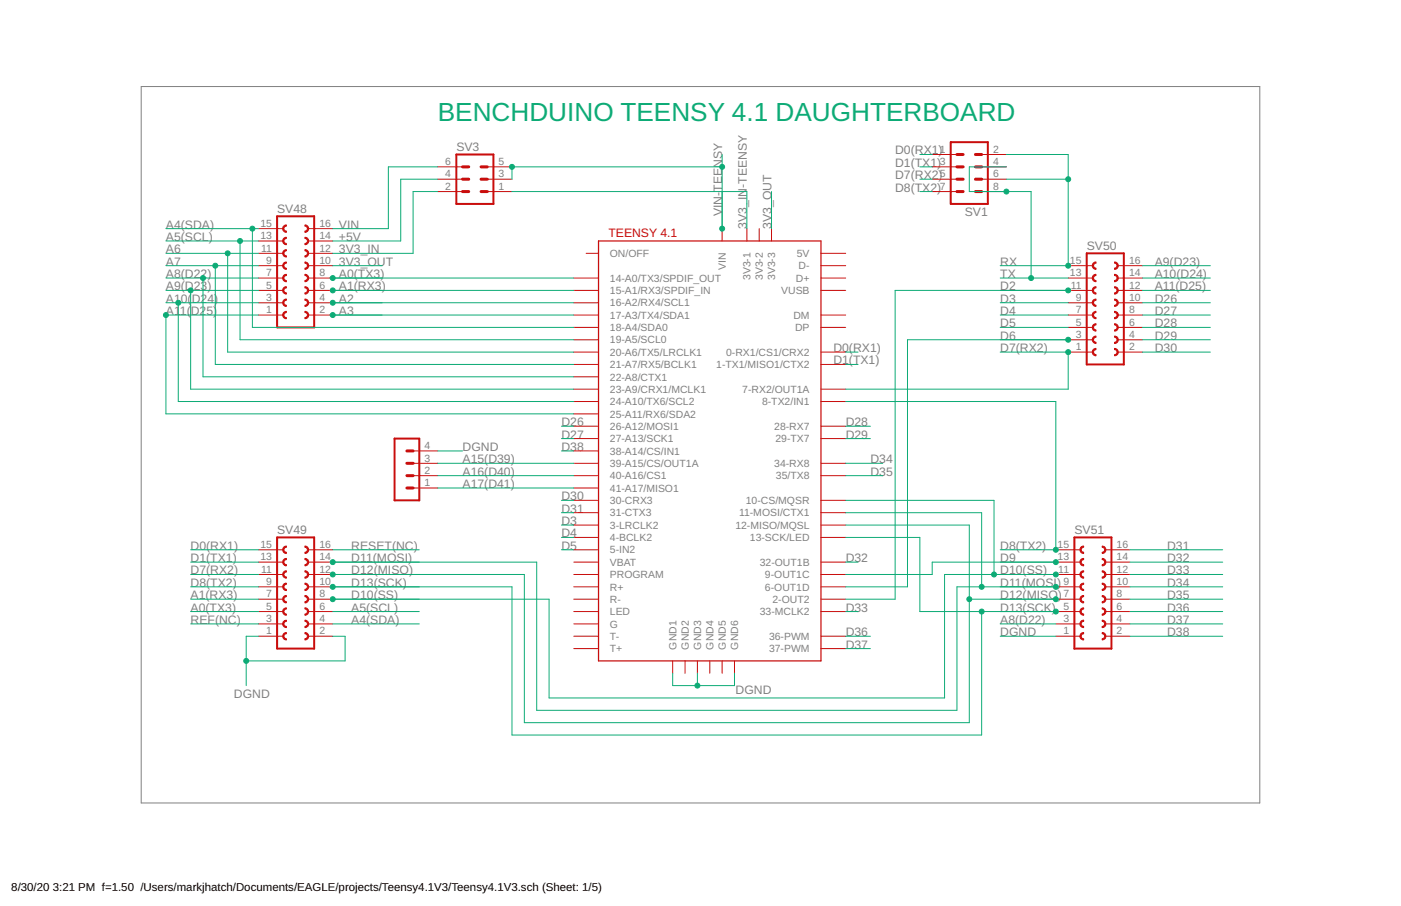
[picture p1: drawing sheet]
<svg xmlns="http://www.w3.org/2000/svg" width="432mm" height="279mm" viewBox="0 0 432 279" stroke-linecap="round" stroke-linejoin="round" font-family="sans-serif">
<path d="M43.5 26.7h344.8v220.9h-344.8z" fill="none" stroke="#808080" stroke-width=".31"/>
<path d="M140.7 47.6h11.4v15.3h-11.4zM293 43.8h11.5v19.1h-11.5zM85.4 66.7h11.4v34.3h-11.4zM334.9 78.1h11.5v34.3h-11.5zM121.6 135.3h7.6v19h-7.6zM85.4 165.7h11.4v34.3h-11.4zM331.1 165.7h11.5v34.3h-11.5z" fill="none" stroke="#c90d0c" stroke-width=".61"/>
<g fill="#c90d0c" stroke="#c90d0c" stroke-width=".31">
<path d="M87.4 88.8l.9-.4v.4a.76 .76 0 0 0-.8 .8 .76 .76 0 0 0 .8 .7v.4a1.15 1.15 0 0 1-1.1-.7 1.15 1.15 0 0 1 .2-1.2z" fill-rule="evenodd"/>
<path d="M87.4 92.6l.9-.4v.4a.76 .76 0 0 0-.8 .8 .76 .76 0 0 0 .8 .7v.4a1.13 1.13 0 0 1-1.1-.7 1.13 1.13 0 0 1 .2-1.2z" fill-rule="evenodd"/>
<path d="M87.4 96.4l.7-.4 .2 .4a.76 .76 0 0 0-.8 .8 .76 .76 0 0 0 .8 .7v.4a1.13 1.13 0 0 1-1.1-.7 1.13 1.13 0 0 1 .2-1.2z" fill-rule="evenodd"/>
<path d="M94 88.4a1.14 1.14 0 0 1 1.1 1.2 1.14 1.14 0 0 1-1.1 1.1v-.4a.76 .76 0 0 0 .7-.7 .76 .76 0 0 0-.7-.8z" fill-rule="evenodd"/>
<path d="M94 92.2a1.13 1.13 0 0 1 1.1 1.2 1.13 1.13 0 0 1-1.1 1.1v-.4a.76 .76 0 0 0 .7-.7 .76 .76 0 0 0-.7-.8z" fill-rule="evenodd"/>
<path d="M94 96a1.14 1.14 0 0 1 1.1 1.2 1.14 1.14 0 0 1-1.1 1.1v-.4a.76 .76 0 0 0 .7-.7 .76 .76 0 0 0-.7-.8z" fill-rule="evenodd"/>
<path d="M87.4 81.2l.7-.4 .2 .4a.76 .76 0 0 0-.8 .7 .76 .76 0 0 0 .8 .8v.4a1.14 1.14 0 0 1-1.1-.7 1.14 1.14 0 0 1 .2-1.2z" fill-rule="evenodd"/>
<path d="M87.4 85l.7-.4 .2 .4a.76 .76 0 0 0-.8 .7 .76 .76 0 0 0 .8 .8v.4a1.14 1.14 0 0 1-1.1-.7 1.14 1.14 0 0 1 .2-1.2z" fill-rule="evenodd"/>
<path d="M94 80.8a1.14 1.14 0 0 1 1.1 1.1 1.14 1.14 0 0 1-1.1 1.2v-.4a.76 .76 0 0 0 .7-.8 .76 .76 0 0 0-.7-.7z" fill-rule="evenodd"/>
<path d="M94 84.6a1.14 1.14 0 0 1 1.1 1.1 1.14 1.14 0 0 1-1.1 1.2v-.4a.76 .76 0 0 0 .7-.8 .76 .76 0 0 0-.7-.7z" fill-rule="evenodd"/>
<path d="M87.4 69.7l.7-.3 .2 .3a.76 .76 0 0 0-.8 .8 .76 .76 0 0 0 .8 .8v.3a1.14 1.14 0 0 1-1.1-.6 1.14 1.14 0 0 1 .2-1.3z" fill-rule="evenodd"/>
<path d="M87.4 73.6l.7-.4 .2 .4a.76 .76 0 0 0-.8 .7 .76 .76 0 0 0 .8 .8v.4a1.14 1.14 0 0 1-1.1-.7 1.14 1.14 0 0 1 .2-1.2z" fill-rule="evenodd"/>
<path d="M87.4 77.4l.7-.4 .2 .4a.76 .76 0 0 0-.8 .7 .76 .76 0 0 0 .8 .8v.4a1.14 1.14 0 0 1-1.1-.7 1.14 1.14 0 0 1 .2-1.2z" fill-rule="evenodd"/>
<path d="M94 69.4a1.14 1.14 0 0 1 1.1 1.1 1.14 1.14 0 0 1-1.1 1.1v-.3a.76 .76 0 0 0 .7-.8 .76 .76 0 0 0-.7-.8z" fill-rule="evenodd"/>
<path d="M94 73.2a1.14 1.14 0 0 1 1.1 1.1 1.14 1.14 0 0 1-1.1 1.2v-.4a.76 .76 0 0 0 .7-.8 .76 .76 0 0 0-.7-.7z" fill-rule="evenodd"/>
<path d="M94 77a1.14 1.14 0 0 1 1.1 1.1 1.14 1.14 0 0 1-1.1 1.2v-.4a.76 .76 0 0 0 .7-.8 .76 .76 0 0 0-.7-.7z" fill-rule="evenodd"/>
<path d="M87.4 187.8l.7-.3 .2 .3a.76 .76 0 0 0-.8 .8 .76 .76 0 0 0 .8 .8v.3a1.14 1.14 0 0 1-1.1-.6 1.14 1.14 0 0 1 .2-1.3z" fill-rule="evenodd"/>
<path d="M87.4 191.6l.7-.3 .2 .3a.76 .76 0 0 0-.8 .8 .76 .76 0 0 0 .8 .8v.3a1.14 1.14 0 0 1-1.1-.6 1.14 1.14 0 0 1 .2-1.3z" fill-rule="evenodd"/>
<path d="M87.4 195.4l.9-.3v.4a.76 .76 0 0 0-.8 .7 .76 .76 0 0 0 .8 .8v.4a1.15 1.15 0 0 1-1.1-.7 1.15 1.15 0 0 1 .2-1.3z" fill-rule="evenodd"/>
<path d="M94 187.5a1.14 1.14 0 0 1 1.1 1.1 1.14 1.14 0 0 1-1.1 1.1v-.3a.76 .76 0 0 0 .7-.8 .76 .76 0 0 0-.7-.8z" fill-rule="evenodd"/>
<path d="M94 191.3a1.14 1.14 0 0 1 1.1 1.1 1.14 1.14 0 0 1-1.1 1.1v-.3a.76 .76 0 0 0 .7-.8 .76 .76 0 0 0-.7-.8z" fill-rule="evenodd"/>
<path d="M94 195.1a1.14 1.14 0 0 1 1.1 1.1 1.14 1.14 0 0 1-1.1 1.2v-.4a.76 .76 0 0 0 .7-.8 .76 .76 0 0 0-.7-.7z" fill-rule="evenodd"/>
<path d="M87.4 180.2l.7-.4 .2 .4a.76 .76 0 0 0-.8 .8 .76 .76 0 0 0 .8 .7v.4a1.14 1.14 0 0 1-1.1-.7 1.14 1.14 0 0 1 .2-1.2z" fill-rule="evenodd"/>
<path d="M87.4 184l.7-.4 .2 .4a.76 .76 0 0 0-.8 .8 .76 .76 0 0 0 .8 .7v.4a1.14 1.14 0 0 1-1.1-.6 1.14 1.14 0 0 1 .2-1.3z" fill-rule="evenodd"/>
<path d="M94 179.8a1.14 1.14 0 0 1 1.1 1.2 1.14 1.14 0 0 1-1.1 1.1v-.4a.76 .76 0 0 0 .7-.7 .76 .76 0 0 0-.7-.8z" fill-rule="evenodd"/>
<path d="M94 183.6a1.14 1.14 0 0 1 1.1 1.2 1.14 1.14 0 0 1-1.1 1.1v-.4a.76 .76 0 0 0 .7-.7 .76 .76 0 0 0-.7-.8z" fill-rule="evenodd"/>
<path d="M87.4 168.8l.7-.4 .2 .4a.76 .76 0 0 0-.8 .7 .76 .76 0 0 0 .8 .8v.4a1.14 1.14 0 0 1-1.1-.7 1.14 1.14 0 0 1 .2-1.2z" fill-rule="evenodd"/>
<path d="M87.4 172.6l.7-.4 .2 .4a.76 .76 0 0 0-.8 .8 .76 .76 0 0 0 .8 .7v.4a1.14 1.14 0 0 1-1.1-.7 1.14 1.14 0 0 1 .2-1.2z" fill-rule="evenodd"/>
<path d="M87.4 176.4l.7-.4 .2 .4a.76 .76 0 0 0-.8 .8 .76 .76 0 0 0 .8 .7v.4a1.14 1.14 0 0 1-1.1-.7 1.14 1.14 0 0 1 .2-1.2z" fill-rule="evenodd"/>
<path d="M94 168.4a1.14 1.14 0 0 1 1.1 1.1 1.14 1.14 0 0 1-1.1 1.2v-.4a.76 .76 0 0 0 .7-.8 .76 .76 0 0 0-.7-.7z" fill-rule="evenodd"/>
<path d="M94 172.2a1.14 1.14 0 0 1 1.1 1.2 1.14 1.14 0 0 1-1.1 1.1v-.4a.76 .76 0 0 0 .7-.7 .76 .76 0 0 0-.7-.8z" fill-rule="evenodd"/>
<path d="M94 176a1.14 1.14 0 0 1 1.1 1.2 1.14 1.14 0 0 1-1.1 1.1v-.4a.76 .76 0 0 0 .7-.7 .76 .76 0 0 0-.7-.8z" fill-rule="evenodd"/>
<path d="M336.9 100.2l.8-.4 .1 .4a.76 .76 0 0 0-.8 .8 .76 .76 0 0 0 .8 .7v.4a1.14 1.14 0 0 1-1.1-.7 1.14 1.14 0 0 1 .2-1.2z" fill-rule="evenodd"/>
<path d="M336.9 104l.8-.4 .1 .4a.76 .76 0 0 0-.8 .8 .76 .76 0 0 0 .8 .7v.4a1.14 1.14 0 0 1-1.1-.7 1.14 1.14 0 0 1 .2-1.2z" fill-rule="evenodd"/>
<path d="M336.9 107.8l.8-.4 .1 .4a.76 .76 0 0 0-.8 .8 .76 .76 0 0 0 .8 .7v.4a1.14 1.14 0 0 1-1.1-.6 1.14 1.14 0 0 1 .2-1.3z" fill-rule="evenodd"/>
<path d="M343.5 99.8a1.14 1.14 0 0 1 1.2 1.2 1.14 1.14 0 0 1-1.2 1.1v-.4a.76 .76 0 0 0 .8-.7 .76 .76 0 0 0-.8-.8z" fill-rule="evenodd"/>
<path d="M343.5 103.6a1.14 1.14 0 0 1 1.2 1.2 1.14 1.14 0 0 1-1.2 1.1v-.4a.76 .76 0 0 0 .8-.7 .76 .76 0 0 0-.8-.8z" fill-rule="evenodd"/>
<path d="M343.5 107.4a1.14 1.14 0 0 1 1.2 1.2 1.14 1.14 0 0 1-1.2 1.1v-.4a.76 .76 0 0 0 .8-.7 .76 .76 0 0 0-.8-.8z" fill-rule="evenodd"/>
<path d="M336.9 92.6l.9-.4v.4a.76 .76 0 0 0-.8 .8 .76 .76 0 0 0 .8 .7v.4a1.14 1.14 0 0 1-1.1-.7 1.14 1.14 0 0 1 .2-1.2z" fill-rule="evenodd"/>
<path d="M336.9 96.4l.8-.4 .1 .4a.76 .76 0 0 0-.8 .8 .76 .76 0 0 0 .8 .7v.4a1.14 1.14 0 0 1-1.1-.7 1.14 1.14 0 0 1 .2-1.2z" fill-rule="evenodd"/>
<path d="M343.5 92.2a1.13 1.13 0 0 1 1.2 1.2 1.13 1.13 0 0 1-1.2 1.1v-.4a.76 .76 0 0 0 .8-.7 .76 .76 0 0 0-.8-.8z" fill-rule="evenodd"/>
<path d="M343.5 96a1.14 1.14 0 0 1 1.2 1.2 1.14 1.14 0 0 1-1.2 1.1v-.4a.76 .76 0 0 0 .8-.7 .76 .76 0 0 0-.8-.8z" fill-rule="evenodd"/>
<path d="M336.9 81.2l.8-.4 .1 .4a.76 .76 0 0 0-.8 .7 .76 .76 0 0 0 .8 .8v.4a1.15 1.15 0 0 1-1-.7 1.15 1.15 0 0 1 .1-1.2z" fill-rule="evenodd"/>
<path d="M336.9 85l.8-.4 .1 .4a.76 .76 0 0 0-.8 .7 .76 .76 0 0 0 .8 .8v.4a1.15 1.15 0 0 1-1-.7 1.15 1.15 0 0 1 .1-1.2z" fill-rule="evenodd"/>
<path d="M336.9 88.8l.9-.4v.4a.76 .76 0 0 0-.8 .8 .76 .76 0 0 0 .8 .7v.4a1.16 1.16 0 0 1-1.1-.7 1.16 1.16 0 0 1 .2-1.2z" fill-rule="evenodd"/>
<path d="M343.5 80.8a1.14 1.14 0 0 1 1.2 1.1 1.14 1.14 0 0 1-1.2 1.2v-.4a.76 .76 0 0 0 .8-.8 .76 .76 0 0 0-.8-.7z" fill-rule="evenodd"/>
<path d="M343.5 84.6a1.14 1.14 0 0 1 1.2 1.1 1.14 1.14 0 0 1-1.2 1.2v-.4a.76 .76 0 0 0 .8-.8 .76 .76 0 0 0-.8-.7z" fill-rule="evenodd"/>
<path d="M343.5 88.4a1.14 1.14 0 0 1 1.2 1.2 1.14 1.14 0 0 1-1.2 1.1v-.4a.76 .76 0 0 0 .8-.7 .76 .76 0 0 0-.8-.8z" fill-rule="evenodd"/>
<path d="M333.1 187.8l.7-.3 .2 .3a.76 .76 0 0 0-.8 .8 .76 .76 0 0 0 .8 .8v.3a1.15 1.15 0 0 1-1.1-.6 1.15 1.15 0 0 1 .2-1.3z" fill-rule="evenodd"/>
<path d="M333.1 191.6l.7-.3 .2 .3a.76 .76 0 0 0-.8 .8 .76 .76 0 0 0 .8 .8v.3a1.15 1.15 0 0 1-1.1-.6 1.15 1.15 0 0 1 .2-1.3z" fill-rule="evenodd"/>
<path d="M333.1 195.4l.9-.3v.4a.76 .76 0 0 0-.8 .7 .76 .76 0 0 0 .8 .8v.4a1.16 1.16 0 0 1-1.1-.7 1.16 1.16 0 0 1 .2-1.3z" fill-rule="evenodd"/>
<path d="M339.7 187.5a1.14 1.14 0 0 1 1.1 1.1 1.14 1.14 0 0 1-1.1 1.1v-.3a.76 .76 0 0 0 .8-.8 .76 .76 0 0 0-.8-.8z" fill-rule="evenodd"/>
<path d="M339.7 191.3a1.14 1.14 0 0 1 1.1 1.1 1.14 1.14 0 0 1-1.1 1.1v-.3a.76 .76 0 0 0 .8-.8 .76 .76 0 0 0-.8-.8z" fill-rule="evenodd"/>
<path d="M339.7 195.1a1.14 1.14 0 0 1 1.1 1.1 1.14 1.14 0 0 1-1.1 1.2v-.4a.76 .76 0 0 0 .8-.8 .76 .76 0 0 0-.8-.7z" fill-rule="evenodd"/>
<path d="M333.1 180.2l.7-.4 .2 .4a.76 .76 0 0 0-.8 .8 .76 .76 0 0 0 .8 .7v.4a1.15 1.15 0 0 1-1.1-.7 1.15 1.15 0 0 1 .2-1.2z" fill-rule="evenodd"/>
<path d="M333.1 184l.7-.4 .2 .4a.76 .76 0 0 0-.8 .8 .76 .76 0 0 0 .8 .7v.4a1.15 1.15 0 0 1-1.1-.6 1.15 1.15 0 0 1 .2-1.3z" fill-rule="evenodd"/>
<path d="M339.7 179.8a1.14 1.14 0 0 1 1.1 1.2 1.14 1.14 0 0 1-1.1 1.1v-.4a.76 .76 0 0 0 .8-.7 .76 .76 0 0 0-.8-.8z" fill-rule="evenodd"/>
<path d="M339.7 183.6a1.14 1.14 0 0 1 1.1 1.2 1.14 1.14 0 0 1-1.1 1.1v-.4a.76 .76 0 0 0 .8-.7 .76 .76 0 0 0-.8-.8z" fill-rule="evenodd"/>
<path d="M333.1 168.8l.7-.4 .2 .4a.76 .76 0 0 0-.8 .7 .76 .76 0 0 0 .8 .8v.4a1.15 1.15 0 0 1-1.1-.7 1.15 1.15 0 0 1 .2-1.2z" fill-rule="evenodd"/>
<path d="M333.1 172.6l.7-.4 .2 .4a.76 .76 0 0 0-.8 .8 .76 .76 0 0 0 .8 .7v.4a1.15 1.15 0 0 1-1.1-.7 1.15 1.15 0 0 1 .2-1.2z" fill-rule="evenodd"/>
<path d="M333.1 176.4l.7-.4 .2 .4a.76 .76 0 0 0-.8 .8 .76 .76 0 0 0 .8 .7v.4a1.15 1.15 0 0 1-1.1-.7 1.15 1.15 0 0 1 .2-1.2z" fill-rule="evenodd"/>
<path d="M339.7 168.4a1.14 1.14 0 0 1 1.1 1.1 1.14 1.14 0 0 1-1.1 1.2v-.4a.76 .76 0 0 0 .8-.8 .76 .76 0 0 0-.8-.7z" fill-rule="evenodd"/>
<path d="M339.7 172.2a1.14 1.14 0 0 1 1.1 1.2 1.14 1.14 0 0 1-1.1 1.1v-.4a.76 .76 0 0 0 .8-.7 .76 .76 0 0 0-.8-.8z" fill-rule="evenodd"/>
<path d="M339.7 176a1.14 1.14 0 0 1 1.1 1.2 1.14 1.14 0 0 1-1.1 1.1v-.4a.76 .76 0 0 0 .8-.7 .76 .76 0 0 0-.8-.8z" fill-rule="evenodd"/>
</g>
<g fill="none" stroke="#c90d0c" stroke-width=".31">
<path d="M134.9 51.5h7.7M134.9 55.3h7.7M134.9 59.1h7.7M150.2 51.5h7.6M150.2 55.3h7.6M150.2 59.1h7.6M287.3 47.6h7.6M287.3 51.5h7.6M287.3 55.3h7.6M287.3 59.1h7.6M302.6 47.6h7.6M302.6 51.5h7.6"/>
<path d="M302.6 55.3h7.6M302.6 59.1h7.6M79.7 78.1h7.6M79.7 74.3h7.6M79.7 70.5h7.6M94.9 78.1h7.7M94.9 74.3h7.7M94.9 70.5h7.7M180.7 78.1h3.8M222.6 70.5v3.8M230.2 70.5v3.8M234 70.5v3.8"/>
<path d="M237.8 70.5v3.8M253 78.1h7.6M79.7 97.2h7.6M79.7 93.4h7.6M79.7 89.6h7.6M79.7 85.7h7.6M79.7 81.9h7.6M94.9 97.2h7.7M94.9 93.4h7.7M94.9 89.6h7.7M94.9 85.7h7.7M94.9 81.9h7.7"/>
<path d="M176.8 97.2h7.7M176.8 93.4h7.7M176.8 89.6h7.7M176.8 85.7h7.7M253 97.2h7.6M253 89.6h7.6M253 85.7h7.6M253 81.9h7.6M329.2 97.2h7.6M329.2 93.4h7.6M329.2 89.6h7.6M329.2 85.7h7.6"/>
<path d="M329.2 81.9h7.6M344.5 97.2h7.6M344.5 93.4h7.6M344.5 89.6h7.6M344.5 85.7h7.6M344.5 81.9h7.6M176.8 108.6h7.7M176.8 104.8h7.7M176.8 101h7.7M176.8 112.4h7.7M176.8 116.2h7.7M253 108.6h7.6"/>
<path d="M253 101h7.6M253 112.4h7.6M329.2 108.6h7.6M329.2 104.8h7.6M329.2 101h7.6M344.5 108.6h7.6M344.5 104.8h7.6M344.5 101h7.6M127.3 139.1h7.6M176.8 120h7.7M176.8 123.8h7.7M176.8 127.6h7.7"/>
<path d="M176.8 131.4h7.7M176.8 135.3h7.7M176.8 139.1h7.7M253 120h7.6M253 123.8h7.6M253 131.4h7.6M253 135.3h7.6M127.3 142.9h7.6M127.3 146.7h7.6M127.3 150.5h7.6M176.8 154.3h7.7M176.8 158.1h7.7"/>
<path d="M176.8 142.9h7.7M176.8 146.7h7.7M176.8 150.5h7.7M253 154.3h7.6M253 158.1h7.6M253 142.9h7.6M253 146.7h7.6M79.7 177.2h7.6M79.7 173.4h7.6M79.7 169.5h7.6M94.9 177.2h7.7M94.9 173.4h7.7"/>
<path d="M94.9 169.5h7.7M176.8 177.2h7.7M176.8 173.4h7.7M176.8 169.5h7.7M176.8 161.9h7.7M176.8 165.7h7.7M253 177.2h7.6M253 173.4h7.6M253 161.9h7.6M253 165.7h7.6M325.4 177.2h7.6M325.4 173.4h7.6"/>
<path d="M325.4 169.5h7.6M340.7 177.2h7.6M340.7 173.4h7.6M340.7 169.5h7.6M79.7 196.2h7.6M79.7 192.4h7.6M79.7 188.6h7.6M79.7 184.8h7.6M79.7 181h7.6M94.9 196.2h7.7M94.9 192.4h7.7M94.9 188.6h7.7"/>
<path d="M94.9 184.8h7.7M94.9 181h7.7M176.8 196.2h7.7M176.8 192.4h7.7M176.8 188.6h7.7M176.8 184.8h7.7M176.8 181h7.7M253 196.2h7.6M253 188.6h7.6M253 184.8h7.6M253 181h7.6M325.4 196.2h7.6"/>
<path d="M325.4 192.4h7.6M325.4 188.6h7.6M325.4 184.8h7.6M325.4 181h7.6M340.7 196.2h7.6M340.7 192.4h7.6M340.7 188.6h7.6M340.7 184.8h7.6M340.7 181h7.6M176.8 200h7.7M207.3 203.8v3.8M211.1 203.8v3.8"/>
<path d="M214.9 203.8v3.8M218.8 203.8v3.8M222.6 203.8v3.8M226.4 203.8v3.8M253 200h7.6"/>
</g>
<path d="M184.5 74.3h68.5v129.5h-68.5z" fill="none" stroke="#c90d0c" stroke-width=".38"/>
<g fill="none" stroke="#c90d0c" stroke-width=".93">
<path d="M142.6 55.3h1.9M142.6 51.5h1.9M142.6 59.1h1.9M148.3 55.3h1.9M148.3 51.5h1.9M148.3 59.1h1.9M294.9 55.3h1.9M294.9 51.5h1.9M294.9 47.6h1.9M294.9 59.1h1.9M300.7 55.3h1.9M300.7 51.5h1.9"/>
<path d="M300.7 47.6h1.9M300.7 59.1h1.9M125.4 139.1h1.9M125.4 142.9h1.9M125.4 146.7h1.9M125.4 150.5h1.9"/>
</g>
<g fill="none" stroke="#0dab76" stroke-width=".31">
<path d="M134.9 55.3h-11.4v19h-20.9M134.9 59.1h-7.6v19h-24.7M134.9 51.5h-15.2v19h-17.1M157.8 59.1h72.4v11.4M222.6 51.5h-64.8v3.8M222.6 47.6v22.9M237.8 59.1v11.4M283.5 55.3h3.8M283.5 59.1h3.8M283.5 47.6h3.8M283.5 51.5h3.8M310.2 55.3h19"/>
<path d="M310.2 51.5h-11.5v7.6h19.1v26.6M310.2 47.6h19v34.3h-20.9M51.1 74.3h28.6M51.1 78.1h28.6M51.1 70.5h28.6M70.2 78.1v30.5h106.6M74 74.3v30.5h102.8M77.8 70.5v30.5h99M51.1 81.9h28.6M51.1 85.7h28.6M51.1 89.6h28.6M51.1 93.4h28.6"/>
<path d="M54.9 93.4v30.4h121.9M58.8 89.6v30.4h118M62.6 85.7v30.5h114.2M66.4 81.9v30.5h110.4M79.7 97.2h-28.6v30.4h125.7M102.6 81.9h15.2M102.6 85.7h74.2M102.6 89.6h74.2M102.6 93.4h74.2M102.6 97.2h74.2M308.3 85.7h20.9M308.3 93.4h20.9"/>
<path d="M308.3 97.2h20.9M329.2 89.6h-53.3v95.2h-15.3M352.1 81.9h20.9M352.1 85.7h20.9M352.1 89.6h20.9M352.1 93.4h20.9M352.1 97.2h20.9M260.6 112.4h3.9M260.6 108.6h3.9M308.3 108.6h20.9v11.4h-68.6M308.3 101h20.9M329.2 104.8h-49.5v76.2h-19.1"/>
<path d="M352.1 101h20.9M352.1 104.8h20.9M352.1 108.6h20.9M134.9 139.1h7.7M173 131.4h3.8M173 135.3h3.8M173 139.1h3.8M260.6 123.8h64.8v45.7h-17.1M260.6 131.4h7.7M260.6 135.3h7.7M134.9 146.7h41.9M134.9 142.9h41.9"/>
<path d="M134.9 150.5h41.9M173 158.1h3.8M173 154.3h3.8M260.6 158.1h42v22.9M260.6 154.3h45.8v22.9M260.6 146.7h11.5M260.6 142.9h11.5M58.8 173.4h20.9M58.8 177.2h20.9M58.8 169.5h20.9M102.6 173.4h62.8v45.7h129.5v-38.1h30.5M102.6 169.5h26.6"/>
<path d="M173 161.9h3.8M173 165.7h3.8M173 169.5h3.8M260.6 173.4h3.9M260.6 161.9h38.1v61h-137.1v-45.7h-59M260.6 165.7h22.9v22.9h41.9M325.4 173.4h-38.1v3.8h-26.7M325.4 177.2h-34.3v38h-121.9v-30.4h-66.6M348.3 173.4h28.6M348.3 177.2h28.6M348.3 169.5h28.6M58.8 181h20.9"/>
<path d="M58.8 184.8h20.9M58.8 188.6h20.9M58.8 192.4h20.9M79.7 196.2h-3.8v15.2M102.6 181h55.2v45.7h144.8v-38.1M102.6 188.6h26.6M102.6 192.4h26.6M102.6 196.2h3.8v7.6h-30.5M260.6 188.6h3.9M260.6 196.2h7.7M298.7 184.8h26.7M308.3 192.4h17.1"/>
<path d="M308.3 196.2h17.1M348.3 181h28.6M348.3 184.8h28.6M348.3 188.6h28.6M348.3 192.4h28.6M348.3 196.2h28.6M207.3 207.6v3.8h19.1v-3.8M214.9 207.6v3.8M260.6 200h7.7"/>
</g>
<g fill="#0dab76" stroke="#0dab76" stroke-width=".31">
<circle cx="102.6" cy="173.4" r=".76"/>
<circle cx="325.4" cy="181" r=".76"/>
<circle cx="302.6" cy="181" r=".76"/>
<circle cx="102.6" cy="177.2" r=".76"/>
<circle cx="325.4" cy="184.8" r=".76"/>
<circle cx="298.7" cy="184.8" r=".76"/>
<circle cx="102.6" cy="181" r=".76"/>
<circle cx="325.4" cy="188.6" r=".76"/>
<circle cx="302.6" cy="188.6" r=".76"/>
<circle cx="329.2" cy="81.9" r=".76"/>
<circle cx="329.2" cy="55.3" r=".76"/>
<circle cx="317.8" cy="85.7" r=".76"/>
<circle cx="310.2" cy="59.1" r=".76"/>
<circle cx="102.6" cy="85.7" r=".76"/>
<circle cx="102.6" cy="89.6" r=".76"/>
<circle cx="102.6" cy="93.4" r=".76"/>
<circle cx="102.6" cy="97.2" r=".76"/>
<circle cx="329.2" cy="89.6" r=".76"/>
<circle cx="329.2" cy="104.8" r=".76"/>
<circle cx="325.4" cy="173.4" r=".76"/>
<circle cx="325.4" cy="169.5" r=".76"/>
<circle cx="329.2" cy="108.6" r=".76"/>
<circle cx="74" cy="74.3" r=".76"/>
<circle cx="66.4" cy="81.9" r=".76"/>
<circle cx="58.8" cy="89.6" r=".76"/>
<circle cx="51.1" cy="97.2" r=".76"/>
<circle cx="77.8" cy="70.5" r=".76"/>
<circle cx="70.2" cy="78.1" r=".76"/>
<circle cx="62.6" cy="85.7" r=".76"/>
<circle cx="54.9" cy="93.4" r=".76"/>
<circle cx="102.6" cy="184.8" r=".76"/>
<circle cx="325.4" cy="177.2" r=".76"/>
<circle cx="306.4" cy="177.2" r=".76"/>
<circle cx="75.9" cy="203.8" r=".76"/>
<circle cx="214.9" cy="211.4" r=".76"/>
<circle cx="222.6" cy="70.5" r=".76"/>
<circle cx="222.6" cy="51.5" r=".76"/>
<circle cx="157.8" cy="51.5" r=".76"/>
</g>
<text font-size="8.1" fill="#0dab76" x="134.9" y="37.2">BENCHDUINO TEENSY 4.1 DAUGHTERBOARD</text>
<g font-size="3.8" fill="#808080">
<text x="140.7" y="46.5">SV3</text>
<text x="275.9" y="47.6">D0(RX1)</text>
<text x="275.9" y="51.5">D1(TX1)</text>
<text x="230.2" y="57.9" transform="rotate(-90 230.2 57.9)">-TEENSY</text>
<text x="275.9" y="59.1">D8(TX2)</text>
<text x="275.9" y="55.3">D7(RX2)</text>
<text x="85.4" y="65.5">SV48</text>
<text x="51.1" y="70.5">A4(SDA)</text>
<text x="104.5" y="70.5">VIN</text>
<text x="222.6" y="66.7" transform="rotate(-90 222.6 66.7)">VIN-TEENSY</text>
<text x="230.2" y="70.5" transform="rotate(-90 230.2 70.5)">3V3_IN</text>
<text x="237.8" y="70.5" transform="rotate(-90 237.8 70.5)">3V3_OUT</text>
<text x="297.4" y="66.7">SV1</text>
<text x="51.1" y="74.3">A5(SCL)</text>
<text x="104.5" y="74.3">+5V</text>
<text x="334.9" y="77">SV50</text>
<text x="51.1" y="81.9">A7</text>
<text x="51.1" y="78.1">A6</text>
<text x="104.5" y="78.1">3V3_IN</text>
<text x="104.5" y="81.9">3V3_OUT</text>
<text x="308.3" y="81.9">RX</text>
<text x="355.9" y="81.9">A9(D23)</text>
<text x="51.1" y="89.5">A9(D23)</text>
<text x="51.1" y="85.7">A8(D22)</text>
<text x="104.5" y="85.7">A0(TX3)</text>
<text x="104.5" y="89.5">A1(RX3)</text>
<text x="308.3" y="85.7">TX</text>
<text x="308.3" y="89.5">D2</text>
<text x="355.9" y="89.5">A11(D25)</text>
<text x="355.9" y="85.7">A10(D24)</text>
<text x="51.1" y="93.4">A10(</text>
<text x="59.1" y="93.4">D24)</text>
<text x="104.5" y="93.4">A2</text>
<text x="308.3" y="93.4">D3</text>
<text x="355.9" y="93.4">D26</text>
<text x="51.1" y="97.2">A1</text>
<text x="55.5" y="97.2">1(</text>
<text x="58.8" y="97.2">D2</text>
<text x="63.6" y="97.2">5)</text>
<text x="104.5" y="97.2">A3</text>
<text x="308.3" y="97.2">D4</text>
<text x="308.3" y="101">D5</text>
<text x="355.9" y="101">D28</text>
<text x="355.9" y="97.2">D27</text>
<text x="308.3" y="104.8">D6</text>
<text x="355.9" y="104.8">D29</text>
<text x="256.8" y="112.4">D1(TX1)</text>
<text x="256.8" y="108.6">D0(RX1)</text>
<text x="308.3" y="108.6">D7(RX2)</text>
<text x="355.9" y="108.6">D30</text>
<text x="173" y="131.4">D26</text>
<text x="260.7" y="131.4">D28</text>
<text x="173" y="135.3">D27</text>
<text x="260.7" y="135.3">D29</text>
<text x="142.6" y="139.1">DGND</text>
<text x="142.6" y="142.9">A15(D39)</text>
<text x="173" y="139.1">D38</text>
<text x="268.3" y="142.9">D34</text>
<text x="142.6" y="146.7">A16(D40)</text>
<text x="268.3" y="146.7">D35</text>
<text x="142.6" y="150.5">A17(D41)</text>
<text x="173" y="154.3">D30</text>
<text x="173" y="161.9">D3</text>
<text x="173" y="158.1">D31</text>
<text x="85.4" y="164.6">SV49</text>
<text x="173" y="165.7">D4</text>
<text x="331.1" y="164.6">SV51</text>
<text x="58.7" y="173.4">D1(TX1)</text>
<text x="58.7" y="169.5">D0(RX1)</text>
<text x="108.3" y="173.4">D11(MOSI)</text>
<text x="108.3" y="169.5">RESET(NC)</text>
<text x="173" y="169.5">D5</text>
<text x="260.7" y="173.4">D32</text>
<text x="308.3" y="173.4">D9</text>
<text x="308.3" y="169.5">D8(TX2)</text>
<text x="359.7" y="169.5">D31</text>
<text x="359.7" y="173.4">D32</text>
<text x="58.7" y="177.2">D7(RX2)</text>
<text x="108.3" y="177.2">D12(MISO)</text>
<text x="308.3" y="177.2">D10(SS)</text>
<text x="359.7" y="177.2">D33</text>
<text x="58.7" y="184.8">A1(RX3)</text>
<text x="58.7" y="181">D8(TX2)</text>
<text x="108.3" y="181">D13(SCK)</text>
<text x="108.3" y="184.8">D10(SS)</text>
<text x="308.3" y="181">D11(MOSI)</text>
<text x="308.3" y="184.8">D12(MISO)</text>
<text x="359.7" y="184.8">D35</text>
<text x="359.7" y="181">D34</text>
<text x="58.7" y="188.6">A0(TX3)</text>
<text x="108.3" y="188.6">A5(SCL)</text>
<text x="260.7" y="188.6">D33</text>
<text x="308.3" y="188.6">D13(SCK)</text>
<text x="359.7" y="188.6">D36</text>
<text x="58.7" y="192.4">REF(NC)</text>
<text x="108.3" y="192.4">A4(SDA)</text>
<text x="260.7" y="196.2">D36</text>
<text x="308.3" y="192.4">A8(D22)</text>
<text x="308.3" y="196.2">DGND</text>
<text x="359.7" y="192.4">D37</text>
<text x="359.7" y="196.2">D38</text>
<text x="260.7" y="200">D37</text>
<text x="72.1" y="215.3">DGND</text>
<text x="226.7" y="214.1">DGND</text>
</g>
<text font-size="3.8" fill="#c90d0c" x="187.5" y="73.2">TEENSY 4.1</text>
<g font-size="3.5">
<text x="3.5" y="274.9">8/30/20</text>
<text x="16.3" y="274.9">3:21 PM f=1.50 /Users/markjhatch/Documents/EAGLE/projects/Teensy4.1V3/Teensy4.1V3.sch (Sheet: 1/5)</text>
</g>
<g font-size="3.2" fill="#808080">
<text x="289.6" y="47.1">1</text>
<text x="306.1" y="47.1">2</text>
<text x="137.3" y="50.9">6</text>
<text x="153.7" y="50.9">5</text>
<text x="289.6" y="50.9">3</text>
<text x="306.1" y="50.9">4</text>
<text x="137.3" y="58.5">2</text>
<text x="137.3" y="54.7">4</text>
<text x="153.7" y="58.5">1</text>
<text x="153.7" y="54.7">3</text>
<text x="289.6" y="54.7">5</text>
<text x="289.6" y="58.5">7</text>
<text x="306.1" y="54.7">6</text>
<text x="306.1" y="58.5">8</text>
<text x="80.2" y="70">15</text>
<text x="98.4" y="70">16</text>
<text x="80.2" y="73.8">13</text>
<text x="80.5" y="77.6">11</text>
<text x="98.4" y="77.6">12</text>
<text x="98.4" y="73.8">14</text>
<text x="82" y="81.4">9</text>
<text x="98.4" y="81.4">10</text>
<text x="188" y="79.3">ON/OFF</text>
<text x="223.7" y="83.2" transform="rotate(-90 223.7 83.2)">VIN</text>
<text x="245.6" y="79.3">5V</text>
<text x="246.1" y="83.1">D-</text>
<text x="329.8" y="81.4">15</text>
<text x="348" y="81.4">16</text>
<text x="82" y="89">5</text>
<text x="82" y="85.2">7</text>
<text x="98.4" y="89">6</text>
<text x="98.4" y="85.2">8</text>
<text x="188" y="86.9">14-A0/TX3/SPDIF_OUT</text>
<text x="231.3" y="86.4" transform="rotate(-90 231.3 86.4)">3V3-1</text>
<text x="235.1" y="86.4" transform="rotate(-90 235.1 86.4)">3V3-2</text>
<text x="238.9" y="86.4" transform="rotate(-90 238.9 86.4)">3V3-3</text>
<text x="245.3" y="86.9">D+</text>
<text x="329.8" y="85.2">13</text>
<text x="330" y="89">11</text>
<text x="348" y="89">12</text>
<text x="348" y="85.2">14</text>
<text x="82" y="92.8">3</text>
<text x="98.4" y="92.8">4</text>
<text x="188" y="90.7">15-A1/RX3/SPDIF_IN</text>
<text x="188" y="94.5">16-A2/RX4/SCL1</text>
<text x="240.8" y="90.7">VUSB</text>
<text x="331.5" y="92.8">9</text>
<text x="348" y="92.8">10</text>
<text x="82" y="96.6">1</text>
<text x="98.4" y="96.6">2</text>
<text x="188" y="98.3">17-A3/TX4/SDA1</text>
<text x="244.5" y="98.3">DM</text>
<text x="331.5" y="100.4">5</text>
<text x="331.5" y="96.6">7</text>
<text x="348" y="100.4">6</text>
<text x="348" y="96.6">8</text>
<text x="188" y="102.1">18-A4/SDA0</text>
<text x="188" y="105.9">19-A5/SCL0</text>
<text x="245.1" y="102.1">DP</text>
<text x="331.5" y="104.3">3</text>
<text x="348" y="104.3">4</text>
<text x="188" y="109.7">20-A6/TX5/LRCLK1</text>
<text x="188" y="113.5">21-A7/RX5/BCLK1</text>
<text x="220.7" y="113.5">1-TX1/MISO1/CTX2</text>
<text x="223.8" y="109.7">0-RX1/CS1/CRX2</text>
<text x="331.5" y="108.1">1</text>
<text x="348" y="108.1">2</text>
<text x="188" y="117.4">22-A8/CTX1</text>
<text x="188" y="121.2">23-A9/CRX1/MCLK1</text>
<text x="188" y="125">24-A10/TX6/SCL2</text>
<text x="228.8" y="121.2">7-RX2/OUT1A</text>
<text x="234.9" y="125">8-TX2/IN1</text>
<text x="188" y="128.8">25-A11/RX6/SDA2</text>
<text x="188" y="132.6">26-A12/MOSI1</text>
<text x="188" y="136.4">27-A13/SCK1</text>
<text x="238.6" y="132.6">28-RX7</text>
<text x="239" y="136.4">29-TX7</text>
<text x="130.8" y="142.3">3</text>
<text x="130.8" y="138.5">4</text>
<text x="188" y="140.2">38-A14/CS/IN1</text>
<text x="130.8" y="150">1</text>
<text x="130.8" y="146.2">2</text>
<text x="188" y="144">39-A15/CS/OUT1A</text>
<text x="188" y="147.8">40-A16/CS1</text>
<text x="238.6" y="144">34-RX8</text>
<text x="239.2" y="147.8">35/TX8</text>
<text x="188" y="155.4">30-CRX3</text>
<text x="188" y="151.6">41-A17/MISO1</text>
<text x="229.9" y="155.4">10-CS/MQSR</text>
<text x="188" y="159.3">31-CTX3</text>
<text x="227.8" y="159.3">11-MOSI/CTX1</text>
<text x="188" y="163.1">3-LRCLK2</text>
<text x="188" y="166.9">4-BCLK2</text>
<text x="226.6" y="163.1">12-MISO/MQSL</text>
<text x="231.1" y="166.9">13-SCK/LED</text>
<text x="80.2" y="172.8">13</text>
<text x="80.2" y="169">15</text>
<text x="98.4" y="172.8">14</text>
<text x="98.4" y="169">16</text>
<text x="188" y="170.7">5-IN2</text>
<text x="326" y="172.8">13</text>
<text x="326" y="169">15</text>
<text x="344.2" y="172.8">14</text>
<text x="344.2" y="169">16</text>
<text x="80.5" y="176.6">11</text>
<text x="98.4" y="176.6">12</text>
<text x="188" y="174.5">VBAT</text>
<text x="188" y="178.3">PROGRAM</text>
<text x="234.2" y="174.5">32-OUT1B</text>
<text x="235.8" y="178.3">9-OUT1C</text>
<text x="326.2" y="176.6">11</text>
<text x="344.2" y="176.6">12</text>
<text x="82" y="184.2">7</text>
<text x="82" y="180.4">9</text>
<text x="98.4" y="184.2">8</text>
<text x="98.4" y="180.4">10</text>
<text x="188" y="182.1">R+</text>
<text x="188" y="185.9">R-</text>
<text x="235.8" y="182.1">6-OUT1D</text>
<text x="238.1" y="185.9">2-OUT2</text>
<text x="327.7" y="184.2">7</text>
<text x="327.7" y="180.4">9</text>
<text x="344.2" y="184.2">8</text>
<text x="344.2" y="180.4">10</text>
<text x="82" y="191.9">3</text>
<text x="82" y="188.1">5</text>
<text x="98.4" y="191.9">4</text>
<text x="98.4" y="188.1">6</text>
<text x="188" y="189.7">LED</text>
<text x="234.2" y="189.7">33-MCLK2</text>
<text x="327.7" y="191.9">3</text>
<text x="327.7" y="188.1">5</text>
<text x="344.2" y="191.9">4</text>
<text x="344.2" y="188.1">6</text>
<text x="82" y="195.7">1</text>
<text x="98.4" y="195.7">2</text>
<text x="188" y="193.5">G</text>
<text x="188" y="197.3">T-</text>
<text x="237" y="197.3">36-PWM</text>
<text x="327.7" y="195.7">1</text>
<text x="344.2" y="195.7">2</text>
<text x="188" y="201.2">T+</text>
<text x="208.5" y="200.3" transform="rotate(-90 208.5 200.3)">GND1</text>
<text x="212.3" y="200.3" transform="rotate(-90 212.3 200.3)">GND2</text>
<text x="216.1" y="200.3" transform="rotate(-90 216.1 200.3)">GND3</text>
<text x="219.9" y="200.3" transform="rotate(-90 219.9 200.3)">GND4</text>
<text x="223.7" y="200.3" transform="rotate(-90 223.7 200.3)">GND5</text>
<text x="227.5" y="200.3" transform="rotate(-90 227.5 200.3)">GND6</text>
<text x="237" y="201.2">37-PWM</text>
</g>
</svg>
